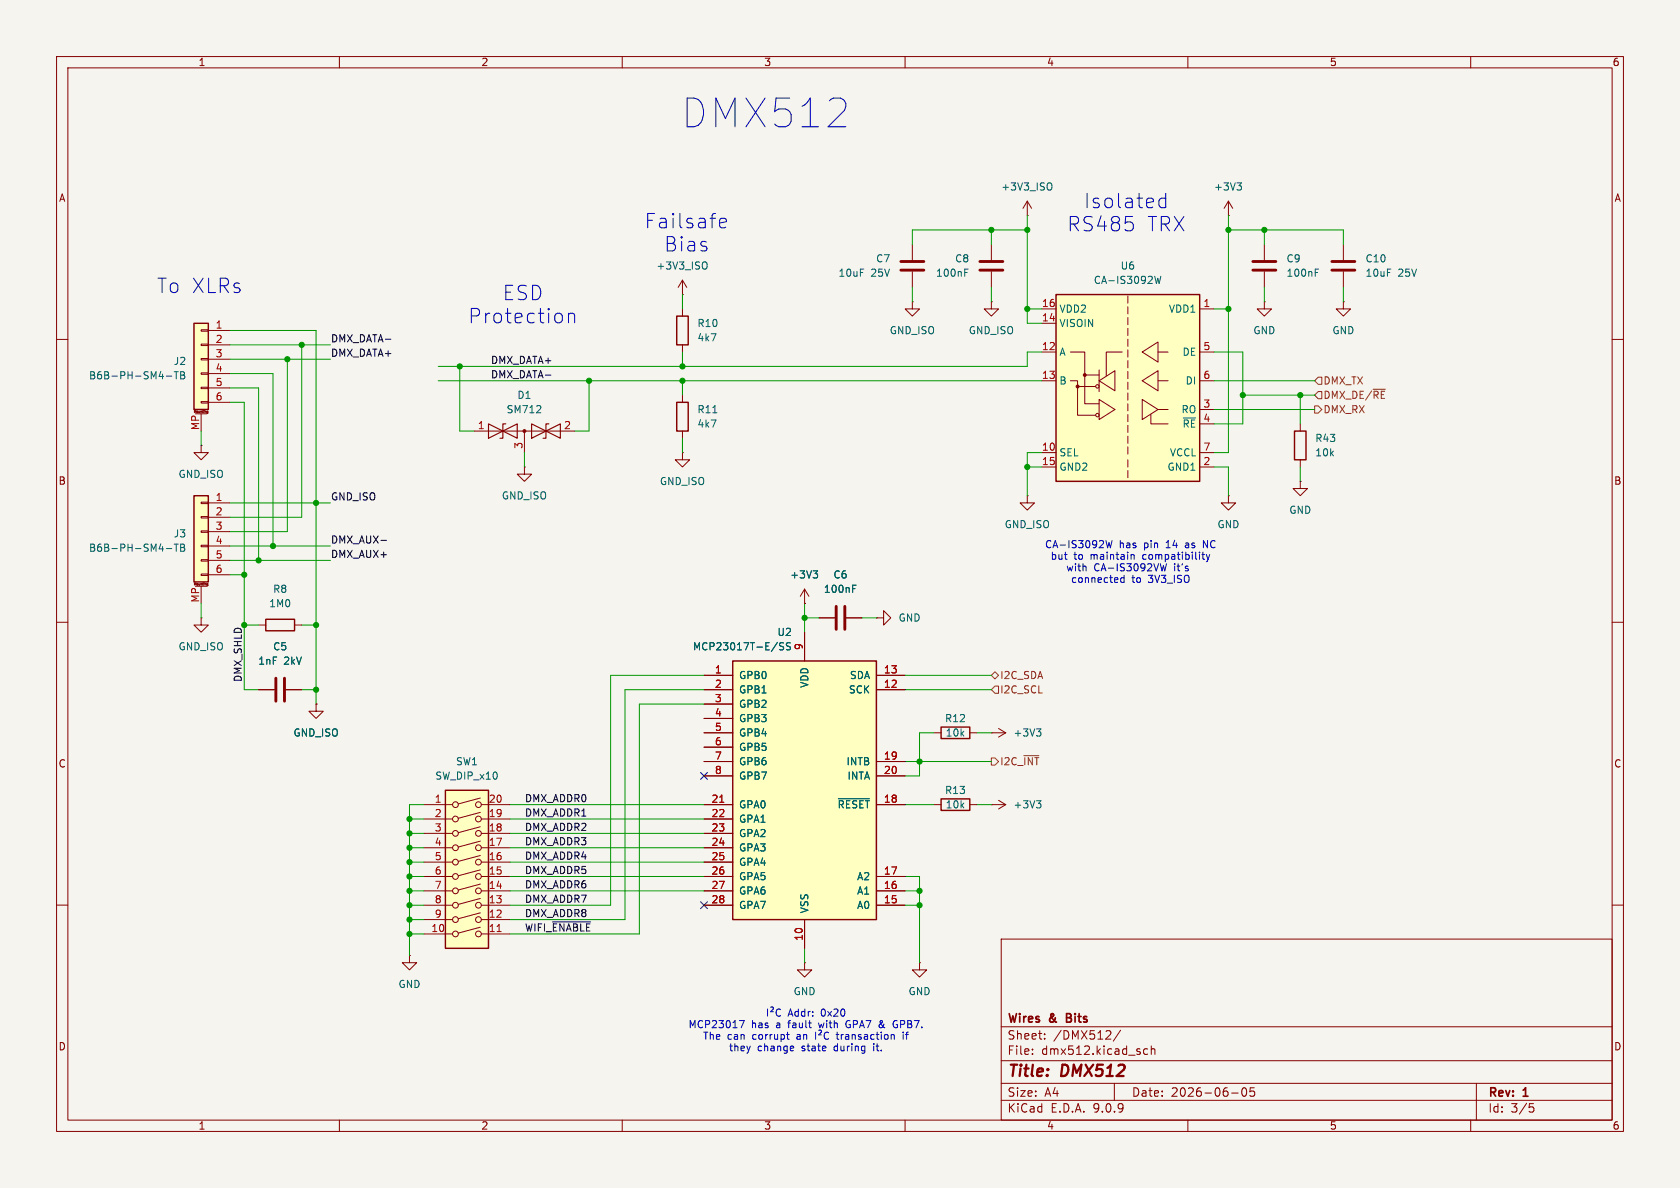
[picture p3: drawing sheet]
<svg xmlns="http://www.w3.org/2000/svg" width="297mm" height="210mm" viewBox="0 0 297 210" stroke-linecap="round" stroke-linejoin="round" font-family="sans-serif">
<path d="M0 0h297v210h-297z" fill="#f5f4ef" stroke="#f5f4ef" stroke-width=".18"/>
<g fill="none" stroke="#840000" stroke-width=".18">
<path d="M10 10h277v190h-277zM12 12h273v186h-273zM60 10v2M110 10v2M160 10v2M210 10v2M260 10v2M161.3 53.3v1.3h1.3l-1.3 1.3-1.3-1.3h1.3M161.3 53.3h.1M175.3 53.3v1.3h1.2l-1.2 1.3-1.3-1.3h1.3M175.3 53.3h.1M10 60h2"/>
<path d="M285 60h2M181.6 87.6v1.3h1.3l-1.3 1.3-1.3-1.3h1.3M181.6 87.6h.1M10 110h2M285 110h2M10 160h2M177 166h108v32h-108zM285 160h2M60 198v2M110 198v2M160 198v2M177 194.5h108"/>
<path d="M177 191.5h108M177 187.5h108M177 181.5h108M182.5 186.3v.1M182.5 185.5v.1M184.7 183.6v.1M184.7 182.8v.1M196.2 182.3l.2 .2-.1 .3-.8 .9h.9M197 191.5v3M198.1 182.1l-1.3 2M202.9 185.5l-.4-.1-.3 .3v.4l.1 .2h.6M203.5 185.5l.2-.1 .4 .1 .1 .9"/>
<path d="M203.5 184.9v1.5M210 198v2M217.7 193.2h1.2M219.7 192.4l.2-.1a.81 .81 0 0 1 .6 .6 .81 .81 0 0 1-.3 .8l-.2 .1a.81 .81 0 0 1-.3-1.4zM221.7 192.3h-.7v.7l.2-.1h.5l.1 .3-.1 .5-.2 .1-.5-.1M260 198v2M261 191.5v6.5M270.4 195.1h.7M270.5 195.7h.4l.3 .3-.2 .5-.5 .1"/>
</g>
<path d="M188.6 179.9h.5M189.1 179.2h-.5v1.5h.5" fill="none" stroke="#840000" stroke-width=".3"/>
<path d="M129.5 116.8h25.4v45.8h-25.4z" fill="#ffffc2"/>
<path d="M228.9 76.2h2v5.1h-2zM129.5 116.8h25.4v45.8h-25.4z" fill="none" stroke="#840000" stroke-width=".25"/>
<g fill="none" stroke="#840000" stroke-width=".18">
<path d="M223.5 53.3v1.3h1.3l-1.3 1.3-1.3-1.3h1.3M223.5 53.3h.1M223.5 43.2v2.8M223.5 48v2.8M237.5 53.3v1.3h1.3l-1.3 1.3-1.3-1.3h1.3M237.5 53.3h.1M237.5 43.2v2.8M237.5 48v2.8M229.9 74.9v1.3M229.9 85.1v1.3h1.2l-1.2 1.2-1.3-1.2h1.3M229.9 85.1h.1M229.9 81.3v1.3"/>
<path d="M124.5 119.4h5M142.2 111.8v5M154.9 119.4h5.1M124.5 121.9h5M124.5 134.6h5M124.5 137.2h5M124.5 124.5h5M124.5 127h5M124.5 129.5h5M124.5 132.1h5M154.9 121.9h5.1M154.9 134.6h5.1"/>
<path d="M154.9 137.2h5.1M124.5 142.2h5M124.5 154.9h5M124.5 157.5h5M124.5 144.8h5M124.5 147.3h5M124.5 149.9h5M124.5 152.4h5M154.9 142.2h5.1M154.9 154.9h5.1M154.9 157.5h5.1M72.4 168.9v1.3h-1.3l1.3 1.3 1.3-1.3h-1.3"/>
<path d="M72.4 168.9h.1M124.5 160h5M142.2 162.6v5M154.9 160h5.1M162.6 170.2v1.3h-1.3l1.3 1.2 1.2-1.2h-1.2M162.6 170.2h.1"/>
</g>
<path d="M232.5 48.2h.4M232.5 47.6h.6M138.5 113.7l-.4-.1-.2 .1v.4l.5 .2 .1 .3-.2 .3-.5-.1M139.7 113.7l-.4-.1-.2 .1v.4l.5 .2 .1 .3-.2 .3-.5-.1M148.2 141.2h5.5" fill="none" stroke="#006464" stroke-width=".18"/>
<path d="M127.2 141.8h.8" fill="none" stroke="#a90000" stroke-width=".18"/>
<path d="M221.5 46.2h4.1M221.5 47.8h4.1M235.5 46.2h4M235.5 47.8h4" fill="none" stroke="#840000" stroke-width=".51"/>
<path d="M78.7 139.7h7.7v27.9h-7.7z" fill="#ffffc2"/>
<g fill="none" stroke="#840000" stroke-width=".18">
<path d="M181.6 38.1h.1M181.6 35.6l-.8 1.2M181.6 35.6l.8 1.2M181.6 35.6v2.5M217.2 38.1h.1M217.2 35.6l-.8 1.2M217.2 35.6l.7 1.2M217.2 35.6v2.5M217.2 87.6v1.3h1.2l-1.2 1.3-1.3-1.3h1.3M217.2 87.6h.1M74.9 142.2h5.1M74.9 144.8h5.1"/>
<path d="M74.9 147.3h5.1M74.9 149.9h5.1M74.9 152.4h5.1M74.9 154.9h5.1M74.9 157.5h5.1M84.9 141.1l-3.9 1M84.9 143.6l-3.9 1.1M84.9 146.2l-3.9 1M84.9 148.7l-3.9 1M84.9 151.2l-3.9 1.1M84.9 153.8l-3.9 1M84.9 156.3l-3.9 1"/>
<path d="M84.9 158.8l-3.9 1.1M85.1 142.2h5.1M85.1 144.8h5.1M85.1 147.3h5.1M85.1 149.9h5.1M85.1 152.4h5.1M85.1 154.9h5.1M85.1 157.5h5.1M165.1 142.2h1.3M171.4 142.2h1.3M74.9 160h5.1M74.9 162.6h5.1"/>
<path d="M74.9 165.1h5.1M84.9 161.4l-3.9 1M84.9 163.9l-3.9 1M85.1 160h5.1M85.1 162.6h5.1M85.1 165.1h5.1"/>
<circle cx="80.5" cy="142.2" r=".51"/>
<circle cx="80.5" cy="144.8" r=".51"/>
<circle cx="80.5" cy="157.5" r=".51"/>
<circle cx="80.5" cy="147.3" r=".51"/>
<circle cx="80.5" cy="149.9" r=".51"/>
<circle cx="80.5" cy="152.4" r=".51"/>
<circle cx="80.5" cy="154.9" r=".51"/>
<circle cx="84.6" cy="157.5" r=".51"/>
<circle cx="84.6" cy="142.2" r=".51"/>
<circle cx="84.6" cy="154.9" r=".51"/>
<circle cx="84.6" cy="147.3" r=".51"/>
<circle cx="84.6" cy="152.4" r=".51"/>
<circle cx="84.6" cy="144.8" r=".51"/>
<circle cx="84.6" cy="149.9" r=".51"/>
<circle cx="80.5" cy="162.6" r=".51"/>
<circle cx="80.5" cy="160" r=".51"/>
<circle cx="80.5" cy="165.1" r=".51"/>
<circle cx="84.6" cy="162.6" r=".51"/>
<circle cx="84.6" cy="160" r=".51"/>
<circle cx="84.6" cy="165.1" r=".51"/>
</g>
<path d="M78.7 139.7h7.7v27.9h-7.7zM166.4 141.2h5v2.1h-5z" fill="none" stroke="#840000" stroke-width=".25"/>
<path d="M87.9 164.7h.7" fill="none" stroke="#a90000" stroke-width=".18"/>
<path d="M185.7 32.3l.1 .1a.81 .81 0 0 1-.1 1.2M218.7 32.3h.8l-.5 .5M219.2 32.8l.3 .3v.3l-.3 .2" fill="none" stroke="#006464" stroke-width=".18"/>
<path d="M186.7 52.1h25.4v33h-25.4z" fill="#ffffc2"/>
<g fill="none" stroke="#840000" stroke-width=".18">
<path d="M184.1 54.6h2.6M184.1 57.2h2.6M199.4 52.3v1.3M199.4 54.2v1.3M199.4 56.1v1.3M199.4 58v1.3M199.4 59.9v1.3M212.1 54.6h2.5M184.1 62.2h2.6M184.1 67.3h2.6M189.2 62.2h2.6v9.2h2.5M189.2 67.3h1.3v6.1h3.2"/>
<path d="M190.5 68.3h3.2M191.8 66.3h2.5M194.3 70.6l2.8 1.8-2.8 1.8zM194.3 67.3l2.8-1.8v3.6zM194.3 65.4v3.8M198.4 62.2h-2.8v4.2M199.4 61.8v1.3M199.4 63.8v1.2M199.4 65.7v1.2M199.4 67.6v1.2M199.4 69.5v1.2M199.4 71.4v1.2"/>
<path d="M199.4 73.3v1.2M199.4 75.2v1.3M199.4 77.1v1.3M199.4 79v1.3M201.9 70.6l2.8 1.8-2.8 1.8zM201.9 62.2l2.8-1.7v3.5zM201.9 67.3l2.8-1.8v3.6zM203.5 73.3v1.6h3M204.7 62.2h1.8M204.7 67.3h1.8M204.7 72.4h1.8M212.1 62.2h2.5"/>
<path d="M212.1 67.3h2.5M212.1 72.4h2.5M212.1 74.9h2.5M184.1 80h2.6M184.1 82.6h2.6M199.4 81.3v1.3M199.4 83.2v1.3M212.1 80h2.5M212.1 82.6h2.5"/>
<circle cx="194" cy="73.4" r=".3"/>
<circle cx="194" cy="68.3" r=".3"/>
</g>
<path d="M186.7 52.1h25.4v33h-25.4z" fill="none" stroke="#840000" stroke-width=".25"/>
<g fill="#840000" stroke="#840000" stroke-width=".18">
<circle cx="191.8" cy="66.3" r=".25"/>
<circle cx="190.5" cy="68.3" r=".25"/>
</g>
<path d="M204.1 48.8l.3 1.3 .3-.9 .2 .9 .3-1.3" fill="none" stroke="#006464" stroke-width=".18"/>
<path d="M34.3 57.2h2.5v15.2h-2.5z" fill="#ffffc2"/>
<path d="M34.3 57.2h2.5v15.2h-2.5zM47 109.5h5.1v2h-5.1z" fill="none" stroke="#840000" stroke-width=".25"/>
<g fill="none" stroke="#840000" stroke-width=".18">
<path d="M35.6 58.3h1.2v.2h-1.2zM36.8 58.4h3.8M34.5 73.2h2.1M35.6 60.8h1.2v.3h-1.2zM35.6 63.4h1.2v.2h-1.2zM35.6 65.9h1.2v.3h-1.2zM35.6 68.5h1.2v.2h-1.2zM35.6 71h1.2v.2h-1.2zM35.6 78.7v1.3h1.2l-1.2 1.3-1.3-1.3h1.3M35.6 78.7h.1M35.6 73.2v3M36.6 72.9h.1"/>
<path d="M36.6 72.7v.2M36.6 72.7h.1M36.7 72.7h-.1M36.7 72.7h.1M36.7 73l-.1 .1M36.7 72.7v.3M36.7 73h.1M36.7 72.9h.1M36.8 61h3.8M36.8 63.5h3.8M36.8 66h3.8M36.8 68.6h3.8"/>
<path d="M36.8 71.1h3.8M35.6 109.2v1.3h1.2l-1.2 1.3-1.3-1.3h1.3M35.6 109.2h.1M45.7 110.5h1.3M52.1 110.5h1.2M45.7 121.9h2.8M50.5 121.9h2.8M55.9 124.5v1.2h1.2l-1.2 1.3-1.3-1.3h1.3M55.9 124.5h.1"/>
</g>
<path d="M29.4 66.5h1M30.8 65.7h.7M31.2 65.7v1.3M31.9 65.7h.5l.2 .2-.2 .4 .2 .1 .1 .3-.3 .3h-.5zM31.9 66.3h.5" fill="none" stroke="#006464" stroke-width=".18"/>
<path d="M48.8 119.9v4.1M50.3 119.9v4.1" fill="none" stroke="#840000" stroke-width=".51"/>
<path d="M34.3 87.6h2.5v15.3h-2.5z" fill="#ffffc2"/>
<path d="M119.6 55.9h2.1v5.1h-2.1zM119.6 71.1h2.1v5.1h-2.1zM34.3 87.6h2.5v15.3h-2.5zM166.4 128.5h5v2.1h-5z" fill="none" stroke="#840000" stroke-width=".25"/>
<g fill="none" stroke="#840000" stroke-width=".18">
<path d="M120.6 52.1h.1M120.6 49.5l-.7 1.3M120.6 49.5l.8 1.3M120.6 49.5v2.6M120.6 54.6v1.3M161.3 43.2v2.8M161.3 48v2.8M175.3 43.2v2.8M175.3 48v2.8M83.8 76.2h17.8M92.7 76.2v3.8M120.6 61v1.2"/>
<path d="M120.6 69.9v1.2M120.6 76.2v1.3M35.6 88.8h1.2v.2h-1.2zM35.6 91.3h1.2v.3h-1.2zM35.6 93.9h1.2v.2h-1.2zM35.6 96.4h1.2v.2h-1.2zM35.6 98.9h1.2v.3h-1.2zM36.8 88.9h3.8M36.8 91.4h3.8M36.8 94h3.8M36.8 96.5h3.8M36.8 99.1h3.8"/>
<path d="M92.7 82.6v1.2h1.3l-1.3 1.3-1.3-1.3h1.3M92.7 82.6h.1M120.6 80v1.3h1.3l-1.3 1.3-1.2-1.3h1.2M120.6 80h.1M34.5 103.6h2.1M35.6 101.5h1.2v.2h-1.2zM35.6 103.6v3.1M36.6 103.2v.2h.1M36.6 103.2h.1M36.7 103.2h-.1M36.7 103.2h.1M36.7 103.2v.3h-.1"/>
<path d="M36.7 103.4h.1M36.8 101.6h3.8M124.5 119.4h5M142.2 106.7h.1M142.2 104.1l.8 1.3M142.2 104.1l-.7 1.3M142.2 104.1v2.6M142.2 111.8v5M144.8 109.2h2.8M149.6 109.2h2.8M154.9 109.2h1.3v1.3l1.3-1.3-1.3-1.2v1.2M154.9 109.2h.1"/>
<path d="M154.9 119.4h5.1M45.7 121.9h2.8M50.5 121.9h2.8M55.9 124.5h.1M124.5 129.5h5M124.5 121.9h5M124.5 134.6h5M124.5 137.2h5M124.5 124.5h5M124.5 127h5M124.5 132.1h5M154.9 121.9h5.1"/>
<path d="M154.9 134.6h5.1M154.9 137.2h5.1M165.1 129.5h1.3M171.4 129.5h1.3M175.3 129.5h.1M175.3 129.5h2.5M176.5 128.8l1.3 .7M177.8 129.5l-1.3 .8M124.5 142.2h5M124.5 154.9h5M124.5 157.5h5M124.5 144.8h5"/>
<path d="M124.5 147.3h5M124.5 149.9h5M124.5 152.4h5M154.9 142.2h5.1M154.9 154.9h5.1M154.9 157.5h5.1M175.3 142.2h.1M175.3 142.2h2.5M176.5 141.5l1.3 .7M177.8 142.2l-1.3 .8M124.5 160h5M142.2 170.2v1.3h-1.2l1.2 1.2 1.3-1.2h-1.3"/>
<path d="M142.2 170.2h.1M142.2 162.6v5M154.9 160h5.1"/>
</g>
<g fill="none" stroke="#006464" stroke-width=".18">
<path d="M124.7 46.3l.1 .1a.81 .81 0 0 1-.1 1.2M170.6 48.2h.4M170.6 47.6h.6M94.8 73h.8M95.6 71.8v.4M126 73h.7M29.4 97h1M30.8 96.2h.7M31.2 96.2v1.3M31.9 96.2h.5l.2 .2-.2 .4 .2 .1 .1 .3-.3 .3h-.5zM31.9 96.8h.5M138.5 113.7l-.4-.1-.2 .1v.4l.5 .2 .1 .3-.2 .3-.5-.1"/>
<path d="M139.7 113.7l-.4-.1-.2 .1v.4l.5 .2 .1 .3-.2 .3-.5-.1M143.8 100.9h.7l-.4 .5M144.3 101.4l.2 .2v.3l-.2 .3M150.7 104.1h.5M150.7 103.4h.6M183.2 128.8h.8l-.4 .5M183.8 129.3l.2 .3v.3l-.2 .2M148.2 141.2h5.5M183.2 141.5h.8l-.4 .5M183.8 142l.2 .3v.3l-.2 .2"/>
</g>
<path d="M86.4 74.9v2.6l5-2.6v2.6zM89.4 74.9h-.5v2.6h-.5M94 74.9l5.1 2.6v-2.6l-5.1 2.6zM97 74.9h-.5v2.6h-.5" fill="none" stroke="#840000" stroke-width=".2"/>
<circle cx="92.7" cy="76.2" r=".25" fill="#840000" stroke="#840000" stroke-width=".18"/>
<path d="M159.3 46.2h4M159.3 47.8h4M173.2 46.2h4.1M173.2 47.8h4.1M147.8 107.2v4.1M149.4 107.2v4.1" fill="none" stroke="#840000" stroke-width=".51"/>
<path d="M232.4 71.8h.6l.7 .6-.7 .6h-.6zM233 69.2h.7v1.3h-.7l-.6-.6zM233 66.7h.7v1.2h-.7l-.6-.6zM175.3 119.4l.6-.7 .6 .7-.6 .6zM175.3 134h.6l.6 .6-.6 .7h-.6zM175.9 121.3h.6v1.3h-.6l-.6-.7z" fill="none" stroke="#725600" stroke-width=".18"/>
<path d="M67.3 95.5h1M97.7 163h6.7" fill="none" stroke="#0f0f0f" stroke-width=".18"/>
<g fill="none" stroke="#009600" stroke-width=".18">
<path d="M181.6 38.1v19.1h2.5M217.2 38.1v41.9h-2.6M40.6 58.4h15.3v66.1M120.6 52.1v2.5M161.3 50.8v2.5M175.3 40.6v2.6M175.3 50.8v2.5M181.6 40.6h-20.3v2.6M181.6 54.6h2.5M214.6 54.6h2.6M217.2 40.6h20.3v2.6M223.5 40.6v2.6"/>
<path d="M223.5 50.8v2.5M237.5 50.8v2.5M35.6 76.2v2.5M40.6 71.1h2.6v50.8h2.5M40.6 66h7.7v30.5M40.6 63.5h17.8M40.6 61h17.8M40.6 68.6h5.1v30.5M50.8 63.5v30.5h-10.2M53.3 61v30.4h-12.7M77.5 67.3h106.6M81.3 64.8v11.4h2.5"/>
<path d="M104.1 67.3v8.9h-2.5M120.6 62.2v2.6M120.6 67.3v2.6M120.6 77.5v2.5M184.1 62.2h-2.5v2.6h-104.1M214.6 72.4h17.8M214.6 67.3h17.8M214.6 62.2h5.1v12.7h-5.1M219.7 69.9h12.7M229.9 69.9v5M40.6 88.9h17.8M40.6 96.5h17.8"/>
<path d="M40.6 99.1h17.8M92.7 80v2.6M181.6 82.6h2.5M184.1 80h-2.5v7.6M214.6 82.6h2.6v5M229.9 82.6v2.5M35.6 106.7v2.5M40.6 101.6h2.6M43.2 110.5h2.5M53.3 110.5h2.6M124.5 119.4h-16.6v40.6h-17.7M142.2 109.2h2.6"/>
<path d="M142.2 106.7v5.1M152.4 109.2h2.5M160 119.4h15.3M53.3 121.9h2.6M124.5 124.5h-11.5v40.6h-22.8M124.5 121.9h-14v40.7h-20.3M160 121.9h15.3M160 134.6h15.3M165.1 129.5h-2.5v7.7h-2.6M172.7 129.5h2.6M72.4 144.8h2.5M72.4 147.3h2.5"/>
<path d="M72.4 149.9h2.5M72.4 157.5h2.5M72.4 152.4h2.5M72.4 154.9h2.5M74.9 142.2h-2.5v26.7M90.2 144.8h34.3M90.2 147.3h34.3M90.2 149.9h34.3M90.2 142.2h34.3M90.2 157.5h34.3M90.2 152.4h34.3M90.2 154.9h34.3"/>
<path d="M160 142.2h5.1M160 157.5h2.6M160 154.9h2.6v15.3M172.7 142.2h2.6M72.4 165.1h2.5M72.4 162.6h2.5M72.4 160h2.5M142.2 167.6v2.6M160 160h2.6"/>
</g>
<path d="M123.9 136.6l1.2 1.2M125.1 136.6l-1.2 1.2M123.9 159.4l1.2 1.2M125.1 159.4l-1.2 1.2" fill="none" stroke="#000084" stroke-width=".18"/>
<g fill="none" stroke="#0000c2" stroke-width=".18">
<path d="M127.3 38.7l.8-.1 .2 .1 .1 .5-1.2 .2M205 36.5l.4 .2 .7-.1M206.1 34.2v2.5M206.1 35.1l-.7-.1-.4 .3M100.5 55.4v1.7M100.5 55.6a.63 .63 0 0 1 1.1 .1v1.4M127.3 40.2l.3 .1 .7-.1M195.5 95.6l.3 1.2 .3-.9 .2 .9 .3-1.2M200 98.1h.4l.1 .8M206.2 99.6l-.3 1.3-.2-.9-.3 .9M212.5 98h.5M212.7 97.6v1.1l.3 .2"/>
<path d="M212.7 96.8v-1.2l.8 1.2M213.3 98l.3 .9M213.6 98.9l-.3 .4M213.9 98l-.3 .9M198.7 101.7v1.3M198.7 102.2l-.3-.1-.3 .3 .1 .5h.5M135.7 178.4v1.2M136.2 178.1l.3-.1 .2 .2v.2l-.5 .4h.5M138 178.5a.6 .6 0 0 0-.8 .4 .6 .6 0 0 0 .5 .7l.3-.1M130.7 180.4h.9l-.6 1.3M139 182.9h.5M139.2 182.5v1l.3 .2"/>
<path d="M140.1 184.9l.2 .3-.6 .1M140.3 185.7l-.2 .1M144.2 182.5v1.2M145.2 182.5l-.5 .4h.5M145.9 182.5a.61 .61 0 0 0-.2 .8 .61 .61 0 0 0 .8 .3M147.8 182.9h.5M148 182.5l.1 1.2M149.8 180.5l-.3 .5 .3 .6M155.5 181.6l.3 .1M155.8 180.4l-.2 .2 .2 .5M155.9 180.8l-.4 .3M157.7 182.9l.4 .2v.6"/>
<path d="M157.9 181.4l.2 .2h.5M158.4 181.1h.3M158.5 180.4l-.4 .1-.2 .2M159.7 182.9v.8"/>
</g>
<path d="M127.2 141.8h.8" fill="none" stroke="#a90000" stroke-width=".18"/>
<g fill="#009600" stroke="#009600" stroke-width=".18">
<circle cx="120.6" cy="67.3" r=".46"/>
<circle cx="104.1" cy="67.3" r=".46"/>
<circle cx="120.6" cy="64.8" r=".46"/>
<circle cx="142.2" cy="109.2" r=".46"/>
<circle cx="53.3" cy="61" r=".46"/>
<circle cx="81.3" cy="64.8" r=".46"/>
<circle cx="50.8" cy="63.5" r=".46"/>
<circle cx="72.4" cy="154.9" r=".46"/>
<circle cx="72.4" cy="157.5" r=".46"/>
<circle cx="72.4" cy="162.6" r=".46"/>
<circle cx="72.4" cy="160" r=".46"/>
<circle cx="72.4" cy="144.8" r=".46"/>
<circle cx="72.4" cy="147.3" r=".46"/>
<circle cx="72.4" cy="165.1" r=".46"/>
<circle cx="72.4" cy="152.4" r=".46"/>
<circle cx="72.4" cy="149.9" r=".46"/>
<circle cx="181.6" cy="82.6" r=".46"/>
<circle cx="217.2" cy="54.6" r=".46"/>
<circle cx="217.2" cy="40.6" r=".46"/>
<circle cx="181.6" cy="40.6" r=".46"/>
<circle cx="175.3" cy="40.6" r=".46"/>
<circle cx="181.6" cy="54.6" r=".46"/>
<circle cx="45.7" cy="99.1" r=".46"/>
<circle cx="43.2" cy="101.6" r=".46"/>
<circle cx="43.2" cy="110.5" r=".46"/>
<circle cx="48.3" cy="96.5" r=".46"/>
<circle cx="55.9" cy="121.9" r=".46"/>
<circle cx="55.9" cy="110.5" r=".46"/>
<circle cx="55.9" cy="88.9" r=".46"/>
<circle cx="223.5" cy="40.6" r=".46"/>
<circle cx="219.7" cy="69.9" r=".46"/>
<circle cx="229.9" cy="69.9" r=".46"/>
<circle cx="162.6" cy="157.5" r=".46"/>
<circle cx="162.6" cy="160" r=".46"/>
<circle cx="162.6" cy="134.6" r=".46"/>
</g>
<text font-size="7.1" fill="#0000c2" x="120.5" y="22.8">DMX512</text>
<g font-size="3.5" fill="#0000c2">
<text x="113.9" y="40.6">Failsafe</text>
<text x="188.6" y="41.1">RS485</text>
<text x="191.6" y="37.1">Isolated</text>
<text x="202.7" y="41.1">TRX</text>
<text x="117.4" y="44.7">Bias</text>
<text x="27.7" y="52">To XLRs</text>
<text x="88.9" y="53.3">ESD</text>
<text x="82.7" y="57.4">Protection</text>
</g>
<g font-size="2.8" fill="#840000">
<text x="178" y="190.9">Title:</text>
<text x="187.7" y="190.9">DMX512</text>
</g>
<g font-size="2.1" fill="#840000">
<text x="178" y="184">Sheet:</text>
<text x="178" y="181.2">Wires</text>
<text x="185.6" y="181.2">&amp;</text>
<text x="186.2" y="184">/DMX512/</text>
<text x="189.2" y="181.2">Bits</text>
<text x="178" y="186.7">File:</text>
<text x="184.1" y="186.7">dmx512.kicad_sch</text>
<text x="178" y="196.9">KiCad</text>
<text x="178" y="194.1">Size:</text>
<text x="184.7" y="194.1">A4</text>
<text x="185.7" y="196.9">E.D.A.</text>
<text x="193.3" y="196.9">9.0.9</text>
<text x="200" y="194.1">Date:</text>
<text x="207" y="194.1">2026-06-05</text>
<text x="263" y="194.3">Rev:</text>
<text x="263" y="196.9">Id:</text>
<text x="267.1" y="196.9">3/5</text>
<text x="269.4" y="194.3">1</text>
</g>
<g font-size="1.8" fill="#840000">
<text x="35" y="11.9">1</text>
<text x="85" y="11.9">2</text>
<text x="135" y="11.9">3</text>
<text x="185" y="11.9">4</text>
<text x="235" y="11.9">5</text>
<text x="285" y="11.9">6</text>
<text x="10.3" y="35.9">A</text>
<text x="285.3" y="35.9">A</text>
<text x="10.3" y="85.9">B</text>
<text x="285.3" y="85.9">B</text>
<text x="10.3" y="135.9">C</text>
<text x="285.3" y="135.9">C</text>
<text x="10.3" y="185.9">D</text>
<text x="285.3" y="185.9">D</text>
<text x="35" y="199.9">1</text>
<text x="85" y="199.9">2</text>
<text x="135" y="199.9">3</text>
<text x="185" y="199.9">4</text>
<text x="235" y="199.9">5</text>
<text x="285" y="199.9">6</text>
</g>
<g font-size="1.8" fill="#006464">
<text x="176.9" y="33.9">+3V3_ISO</text>
<text x="214.5" y="33.9">+3V3</text>
<text x="116" y="47.9">+3V3_ISO</text>
<text x="154.8" y="46.6">C7</text>
<text x="168.8" y="46.6">C8</text>
<text x="198" y="47.9">U6</text>
<text x="227.3" y="46.6">C9</text>
<text x="241.3" y="46.6">C10</text>
<text x="148.1" y="49.1">10uF</text>
<text x="154" y="49.1">25V</text>
<text x="165.4" y="49.1">100nF</text>
<text x="193.3" y="50.4">CA-IS3092W</text>
<text x="227.3" y="49.1">100nF</text>
<text x="241.3" y="49.1">10uF</text>
<text x="247.1" y="49.1">25V</text>
<text x="123.2" y="58">R10</text>
<text x="157.2" y="59.3">GND_ISO</text>
<text x="171.2" y="59.3">GND_ISO</text>
<text x="187.2" y="55.5">VDD2</text>
<text x="187.2" y="58">VISOIN</text>
<text x="206.5" y="55.5">VDD1</text>
<text x="221.5" y="59.3">GND</text>
<text x="235.5" y="59.3">GND</text>
<text x="30.6" y="64.7">J2</text>
<text x="123.2" y="60.6">4k7</text>
<text x="187.2" y="63.1">A</text>
<text x="209" y="63.1">DE</text>
<text x="15.6" y="67.3">B6B-PH-SM4-TB</text>
<text x="91.4" y="70.7">D1</text>
<text x="187.2" y="68.2">B</text>
<text x="209.5" y="68.2">DI</text>
<text x="89.5" y="73.3">SM712</text>
<text x="123.2" y="75.8">4k7</text>
<text x="123.2" y="73.3">R11</text>
<text x="208.8" y="73.3">RO</text>
<text x="209" y="75.8">~{RE}</text>
<text x="187.2" y="80.9">SEL</text>
<text x="187.2" y="83.4">GND2</text>
<text x="206.3" y="83.4">GND1</text>
<text x="206.7" y="80.9">VCCL</text>
<text x="232.4" y="80.9">10k</text>
<text x="232.4" y="78.3">R43</text>
<text x="31.5" y="84.7">GND_ISO</text>
<text x="88.6" y="88.5">GND_ISO</text>
<text x="116.6" y="86">GND_ISO</text>
<text x="30.6" y="95.2">J3</text>
<text x="177.5" y="93.6">GND_ISO</text>
<text x="215.1" y="93.6">GND</text>
<text x="227.8" y="91">GND</text>
<text x="15.6" y="97.7">B6B-PH-SM4-TB</text>
<text x="47.5" y="107.5">1M0</text>
<text x="48.2" y="105">R8</text>
<text x="139.6" y="102.5">+3V3</text>
<text x="145.6" y="105">100nF</text>
<text x="147.2" y="102.5">C6</text>
<text x="137.3" y="112.6">U2</text>
<text x="158.8" y="110.1">GND</text>
<text x="31.5" y="115.2">GND_ISO</text>
<text x="45.6" y="117.7">1nF</text>
<text x="48.2" y="115.2">C5</text>
<text x="50.2" y="117.7">2kV</text>
<text x="122.4" y="115.2">MCP23017T-E/SS</text>
<text x="130.6" y="120.2">GPB0</text>
<text x="130.6" y="122.8">GPB1</text>
<text x="130.6" y="125.3">GPB2</text>
<text x="143.1" y="121.7" transform="rotate(-90 143.1 121.7)">VDD</text>
<text x="150" y="122.8">SCK</text>
<text x="150.2" y="120.2">SDA</text>
<text x="51.8" y="130.4">GND_ISO</text>
<text x="130.6" y="127.9">GPB3</text>
<text x="130.6" y="130.4">GPB4</text>
<text x="167" y="127.9">R12</text>
<text x="167.1" y="130.4">10k</text>
<text x="179.1" y="130.4">+3V3</text>
<text x="80.5" y="135.5">SW1</text>
<text x="130.6" y="132.9">GPB5</text>
<text x="130.6" y="135.5">GPB6</text>
<text x="149.5" y="135.5">INTB</text>
<text x="76.9" y="138">SW_DIP_x10</text>
<text x="130.6" y="138">GPB7</text>
<text x="130.6" y="143.1">GPA0</text>
<text x="148" y="143.1">~{RESET}</text>
<text x="149.7" y="138">INTA</text>
<text x="167" y="140.6">R13</text>
<text x="167.1" y="143.1">10k</text>
<text x="179.1" y="143.1">+3V3</text>
<text x="130.6" y="145.6">GPA1</text>
<text x="130.6" y="148.2">GPA2</text>
<text x="130.6" y="150.7">GPA3</text>
<text x="130.6" y="153.3">GPA4</text>
<text x="130.6" y="155.8">GPA5</text>
<text x="151.4" y="155.8">A2</text>
<text x="130.6" y="158.3">GPA6</text>
<text x="130.6" y="160.9">GPA7</text>
<text x="143.1" y="161.5" transform="rotate(-90 143.1 161.5)">VSS</text>
<text x="151.4" y="158.3">A1</text>
<text x="151.4" y="160.9">A0</text>
<text x="70.4" y="174.9">GND</text>
<text x="140.2" y="176.1">GND</text>
<text x="160.5" y="176.1">GND</text>
</g>
<g font-size="1.8" fill="#a90000">
<text x="38" y="58.2">1</text>
<text x="184.1" y="54.4">16</text>
<text x="184.1" y="56.9">14</text>
<text x="212.7" y="54.4">1</text>
<text x="38" y="60.7">2</text>
<text x="38" y="63.2">3</text>
<text x="38" y="65.8">4</text>
<text x="184.1" y="62">12</text>
<text x="212.7" y="62">5</text>
<text x="38" y="68.3">5</text>
<text x="38" y="70.9">6</text>
<text x="184.1" y="67.1">13</text>
<text x="212.7" y="67.1">6</text>
<text x="35.3" y="76.1" transform="rotate(-90 35.3 76.1)">MP</text>
<text x="84.4" y="75.9">1</text>
<text x="99.6" y="75.9">2</text>
<text x="212.7" y="72.1">3</text>
<text x="212.7" y="74.7">4</text>
<text x="92.5" y="79.4" transform="rotate(-90 92.5 79.4)">3</text>
<text x="184.1" y="79.8">10</text>
<text x="184.1" y="82.3">15</text>
<text x="212.7" y="79.8">7</text>
<text x="212.7" y="82.3">2</text>
<text x="38" y="88.6">1</text>
<text x="38" y="91.2">2</text>
<text x="38" y="93.7">3</text>
<text x="38" y="96.3">4</text>
<text x="38" y="98.8">5</text>
<text x="38" y="101.3">6</text>
<text x="35.3" y="106.6" transform="rotate(-90 35.3 106.6)">MP</text>
<text x="126.3" y="119.1">1</text>
<text x="142" y="115" transform="rotate(-90 142 115)">9</text>
<text x="156.2" y="119.1">13</text>
<text x="126.3" y="121.7">2</text>
<text x="126.3" y="124.2">3</text>
<text x="156.2" y="121.7">12</text>
<text x="126.3" y="126.7">4</text>
<text x="126.3" y="129.3">5</text>
<text x="126.3" y="131.8">6</text>
<text x="126.3" y="134.4">7</text>
<text x="126.3" y="136.9">8</text>
<text x="156.2" y="134.4">19</text>
<text x="156.2" y="136.9">20</text>
<text x="76.8" y="142">1</text>
<text x="86.3" y="142">20</text>
<text x="125.7" y="142">21</text>
<text x="156.2" y="142">18</text>
<text x="76.8" y="144.5">2</text>
<text x="76.8" y="147.1">3</text>
<text x="76.8" y="149.6">4</text>
<text x="86.3" y="144.5">19</text>
<text x="86.3" y="147.1">18</text>
<text x="86.3" y="149.6">17</text>
<text x="125.7" y="144.5">22</text>
<text x="125.7" y="147.1">23</text>
<text x="125.7" y="149.6">24</text>
<text x="76.8" y="152.1">5</text>
<text x="76.8" y="154.7">6</text>
<text x="86.3" y="152.1">16</text>
<text x="86.3" y="154.7">15</text>
<text x="125.7" y="152.1">25</text>
<text x="125.7" y="154.7">26</text>
<text x="156.2" y="154.7">17</text>
<text x="76.8" y="157.2">7</text>
<text x="76.8" y="159.8">8</text>
<text x="86.3" y="157.2">14</text>
<text x="86.3" y="159.8">13</text>
<text x="125.7" y="157.2">27</text>
<text x="125.7" y="159.8">28</text>
<text x="156.2" y="157.2">16</text>
<text x="156.2" y="159.8">15</text>
<text x="76.2" y="164.8">10</text>
<text x="76.8" y="162.3">9</text>
<text x="86.3" y="162.3">12</text>
<text x="86.3" y="164.8">11</text>
<text x="142" y="166.4" transform="rotate(-90 142 166.4)">10</text>
</g>
<g font-size="1.8" fill="#0f0f0f">
<text x="58.4" y="60.6">DMX_DATA-</text>
<text x="58.4" y="63.2">DMX_DATA+</text>
<text x="86.7" y="64.4">DMX_DATA+</text>
<text x="86.7" y="67">DMX_DATA-</text>
<text x="58.4" y="88.6">GND_ISO</text>
<text x="58.4" y="98.7">DMX_AUX+</text>
<text x="58.4" y="96.2">DMX_AUX-</text>
<text x="42.8" y="120.7" transform="rotate(-90 42.8 120.7)">DMX_SHLD</text>
<text x="92.7" y="141.9">DMX_ADDR0</text>
<text x="92.7" y="144.4">DMX_ADDR1</text>
<text x="92.7" y="147">DMX_ADDR2</text>
<text x="92.7" y="149.5">DMX_ADDR3</text>
<text x="92.7" y="154.6">DMX_ADDR5</text>
<text x="92.7" y="152.1">DMX_ADDR4</text>
<text x="92.7" y="159.7">DMX_ADDR7</text>
<text x="92.7" y="157.1">DMX_ADDR6</text>
<text x="92.7" y="162.2">DMX_ADDR8</text>
<text x="92.7" y="164.8">WIFI_~{ENABLE}</text>
</g>
<g font-size="1.8" fill="#725600">
<text x="233.9" y="70.7">DMX_DE/~{RE}</text>
<text x="233.9" y="68.2">DMX_TX</text>
<text x="233.9" y="73.3">DMX_RX</text>
<text x="176.7" y="122.8">I2C_SCL</text>
<text x="176.7" y="120.2">I2C_SDA</text>
<text x="176.7" y="135.5">I2C_~{INT}</text>
</g>
<g font-size="1.8" fill="#0000c2">
<text x="184.6" y="97.1">CA-IS3092W</text>
<text x="185.6" y="99.2">but</text>
<text x="188.4" y="101.2">with</text>
<text x="189.8" y="99.2">to</text>
<text x="192.9" y="99.2">maintain</text>
<text x="193.4" y="101.2">CA-IS3092VW</text>
<text x="197.9" y="97.1">has</text>
<text x="202.3" y="99.2">compatibility</text>
<text x="202.3" y="97.1">pin</text>
<text x="206.4" y="97.1">14</text>
<text x="207.7" y="101.2">it's</text>
<text x="210" y="97.1">as</text>
<text x="213.4" y="97.1">NC</text>
<text x="189.2" y="103.2">connected</text>
<text x="200.1" y="103.2">to</text>
<text x="203.1" y="103.2">3V3_ISO</text>
<text x="139.3" y="179.9">Addr:</text>
<text x="145.2" y="179.9">0x20</text>
<text x="121.6" y="182">MCP23017</text>
<text x="124.2" y="184">The</text>
<text x="128.6" y="184">can</text>
<text x="132.8" y="182">has</text>
<text x="133.1" y="184">corrupt</text>
<text x="137.3" y="182">a</text>
<text x="139.6" y="182">fault</text>
<text x="141.1" y="184">an</text>
<text x="145.2" y="182">with</text>
<text x="148.6" y="184">transaction</text>
<text x="150.2" y="182">GPA7</text>
<text x="156.2" y="182">&amp;</text>
<text x="159" y="182">GPB7.</text>
<text x="160.5" y="184">if</text>
<text x="128.8" y="186.1">they</text>
<text x="133.9" y="186.1">change</text>
<text x="141.8" y="186.1">state</text>
<text x="147.7" y="186.1">during</text>
<text x="154.9" y="186.1">it.</text>
</g>
<g font-size=".5" fill="#840000">
<text x="34.2" y="73.1">Mounting</text>
<text x="34.2" y="103.6">Mounting</text>
</g>
</svg>
